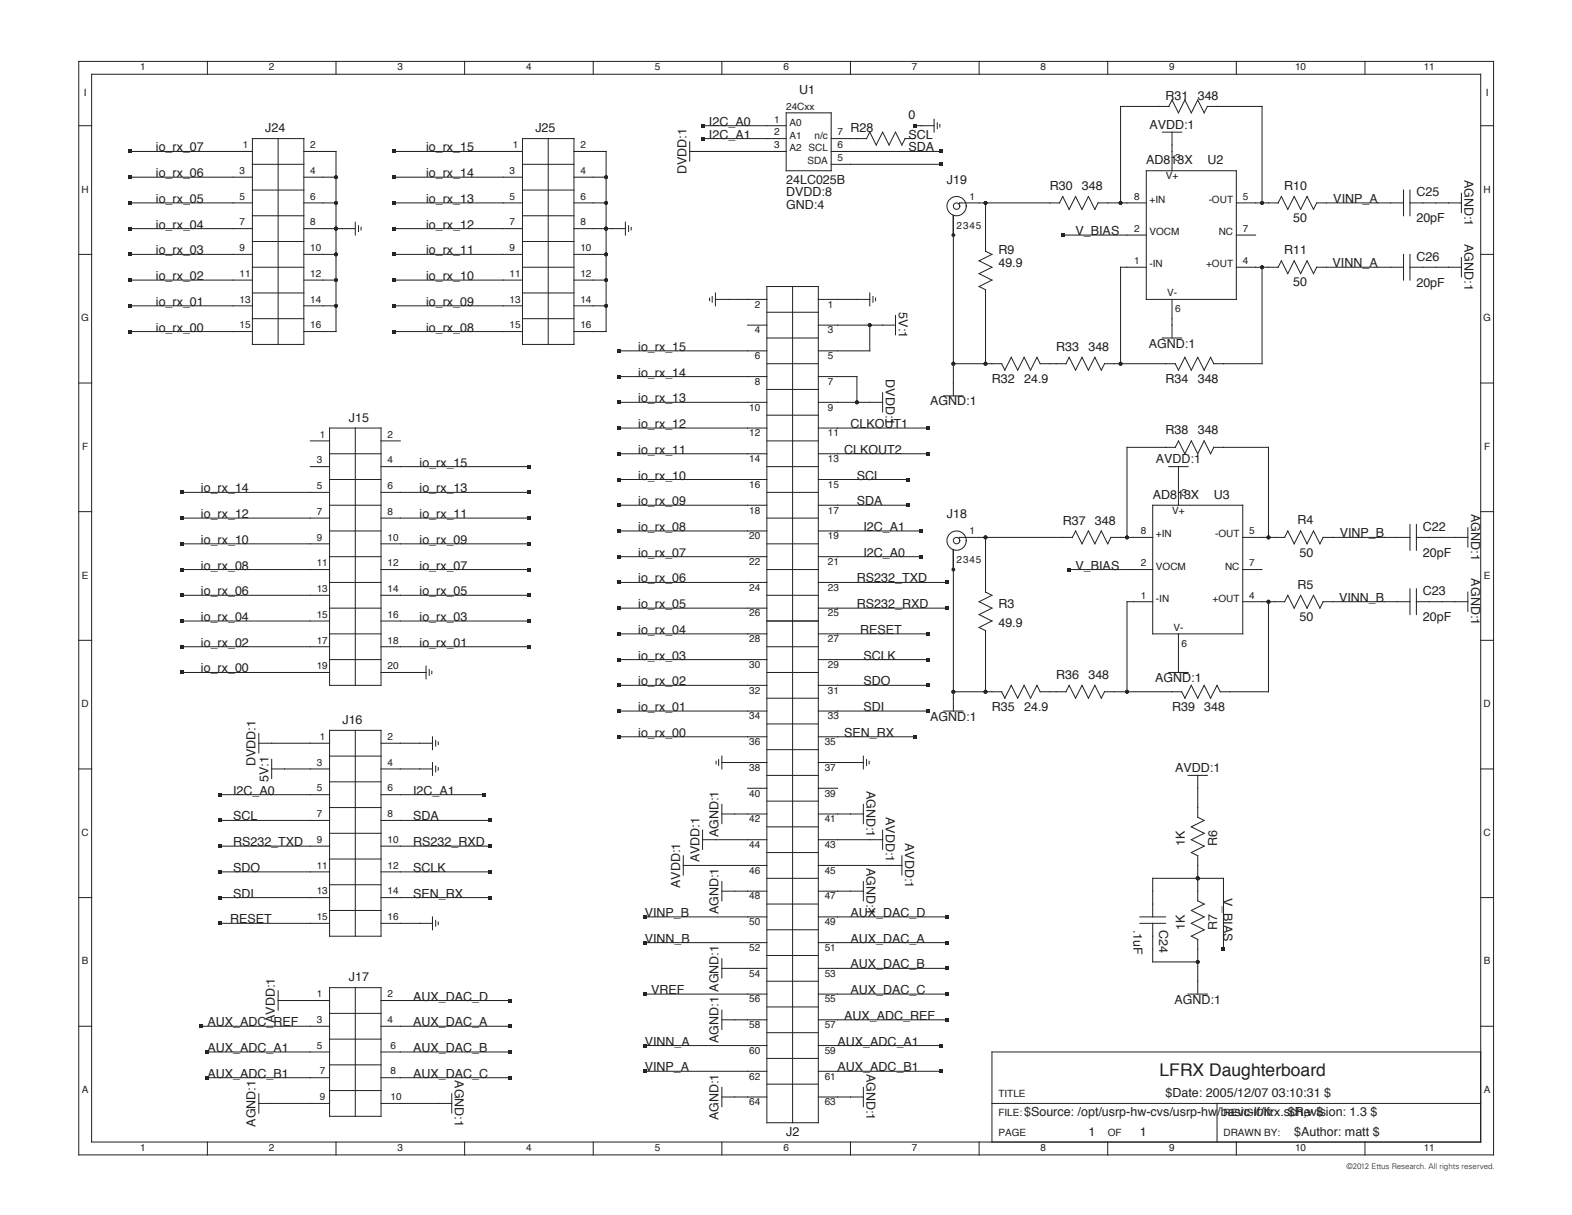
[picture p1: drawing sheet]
<svg xmlns="http://www.w3.org/2000/svg" width="279mm" height="216mm" viewBox="0 0 279 216" stroke-linecap="round" stroke-linejoin="round" font-family="sans-serif">
<g fill="none" stroke="#231f20" stroke-width=".18">
<path d="M14 10.9h251.5v194.3h-251.5zM16.3 13.2h246.9v189.7h-246.9zM36.9 10.9v2.3M59.7 10.9v2.3M82.6 10.9v2.3M105.4 10.9v2.3M128.3 10.9v2.3M151.2 10.9v2.3M174 10.9v2.3M196.9 10.9v2.3M207.7 18.9l.6-1.1 1.2 2.3 1.1-2.3 1.1 2.3 1.2-2.3 1.1 2.3 .6-1.2h9.7v17.2M207.8 18.9h-8.6v17.2"/>
<path d="M219.7 10.9v2.3M242.6 10.9v2.3M14 22.3h2.3M23.1 26.9h21.8M23.1 36.1h21.8M23.1 31.5h21.8M44.9 24.6h9.1v36.6h-9.1zM44.9 29.2h9.1M44.9 33.8h9.1M44.9 38.3h9.1M49.4 24.6v36.6M54 26.9h5.7v32h-5.7"/>
<path d="M54 36.1h5.7M54 31.5h5.7M63.1 39.5v2.3M70 26.9h22.9M70 36.1h22.9M70 31.5h22.9M92.9 24.6h9.1v36.6h-9.1zM92.9 29.2h9.1M92.9 33.8h9.1M92.9 38.3h9.1M97.4 24.6v36.6M102 26.9h5.7v32h-5.7"/>
<path d="M102 36.1h5.7M102 31.5h5.7M111.2 39.5v2.3M122.6 25.2v3.4M122.6 26.9h17.1M124.9 22.3h14.8M124.9 24.6h14.8M139.7 20.1h8v10.2h-8zM147.7 29.2h19.5M147.7 26.9h19.5M147.7 24.6h6.3l.6-1.1 1.1 2.3 1.2-2.3 1.1 2.3 1.2-2.3 1.1 2.3M160.9 24.6h1.7"/>
<path d="M160.9 24.6l-.6 1.2M162.6 22.3h3.4M166 21.2v2.3M166.6 21.8v1.1M167 22.1v.5M169.5 38.3l-.1 32M175.2 36.1v8.6M203.7 36.1h-8.5l-.6 1.1-1.1-2.3-1.2 2.3-1.1-2.3-1.2 2.3-1.1-2.3-.6 1.2h-17.7l-.2 .1M203.7 30.3h16v22.9h-16zM206.6 23.5h3.4M208.3 23.5v6.8M227.7 34.9l1.2 2.3 1.1-2.3 1.2 2.3 1.1-2.3 1.2 2.3 .5-1.1h15.5"/>
<path d="M227.8 34.9l-.6 1.2h-7.5M249.5 33.8v4.5M250.6 36.1h9.1M250.6 33.8v4.5M259.7 34.3v3.5M263.2 22.3h2.3M14 45.2h2.3M23.1 45.2h21.8M23.1 40.6h21.8M23.1 58.9h21.8M23.1 54.3h21.8M23.1 49.8h21.8"/>
<path d="M44.9 47.5h9.1M44.9 42.9h9.1M44.9 56.6h9.1M44.9 52.1h9.1M54 45.2h5.7M54 40.6h9.1M54 54.3h5.7M54 49.8h5.7M63.7 40.1v1M64.2 40.4v.5M70 45.2h22.9M70 40.6h22.9"/>
<path d="M70 58.9h22.9M70 54.3h22.9M70 49.8h22.9M92.9 47.5h9.1M92.9 42.9h9.1M92.9 56.6h9.1M92.9 52.1h9.1M102 45.2h5.7M102 40.6h9.2M102 54.3h5.7M102 49.8h5.7M111.7 40.1v1"/>
<path d="M112.2 40.4v.5M126.1 53v.4M126.6 52.7v1M127.2 53.2h9.1M127.2 52.1v2.2M132.9 57.8h3.4M136.3 55.5h9.1M136.3 50.9h9.1v148.6h-9.1zM140.9 50.9v148.6M145.4 53.2h9.2M145.4 57.8h13.8M154.6 57.8v4.5h-9.2"/>
<path d="M154.6 52.1v2.2M155.2 52.7v1M155.6 53v.4M159.2 56.1v3.4M175.2 44.6l1.1 .6M176.3 45.2l-2.3 1.1 2.3 1.2-2.3 1.1 2.3 1.2-2.3 1.1 1.2 .6v13.1M188.9 41.8h14.8M203.7 47.5h-4.5v17.1M208.3 53.2v6.9M219.7 41.8h3.5M224.3 47.5v17.1h-8.6l-.5-1.1-1.2 2.3-1.1-2.3-1.2 2.3-1.1-2.3-1.1 2.3-.6-1.2h-12.6l-.6 1.2-1.1-2.3-1.1 2.3-1.2-2.3-1.1 2.3-1.2-2.3M227.7 46.3l1.2 2.3 1.1-2.3 1.2 2.3 1.1-2.3 1.2 2.3 .5-1.1h15.5"/>
<path d="M227.8 46.3l-.6 1.2h-7.5M249.5 45.2v4.6M250.6 47.5h9.1M250.6 45.2v4.6M259.7 45.8v3.4M263.2 45.2h2.3M14 68.1h2.3M55.1 78.3h3.5M58.6 76.1h9.1v45.7h-9.1zM63.1 76.1v45.7M67.7 78.3h3.4M110 62.3h26.3"/>
<path d="M110 66.9h26.3M110 71.5h26.3M110 76.1h26.3M136.3 78.3h9.1M136.3 69.2h9.1M136.3 64.6h9.1M136.3 73.8h9.1M136.3 60.1h9.1M145.4 66.9h6.9v4.6M145.4 71.5h11.5M145.4 76.1h19.5M156.9 69.8v3.4"/>
<path d="M167.7 70.3h3.5M169.4 64.6h8.6M178 64.6l.6 1.2M190 63.5l-.5 1.1h-4.6l-.6-1.1-1.1 2.3-1.2-2.3-1.1 2.3-1.2-2.3-1.1 2.3M206.6 60.1h3.4M263.2 68.1h2.3M14 90.9h2.3M32.3 92.1h26.3M32.3 87.5h26.3M32.3 96.6h26.3M55.1 82.9h3.5M58.6 80.6h9.1"/>
<path d="M58.6 85.2h9.1M58.6 89.8h9.1M58.6 94.3h9.1M58.6 98.9h9.1M67.7 92.1h26.3M67.7 87.5h26.3M67.7 96.6h26.3M67.7 82.9h26.3M110 80.6h26.3M110 85.2h26.3M110 89.8h26.3M110 94.3h26.3"/>
<path d="M110 98.9h26.3M136.3 92.1h9.1M136.3 87.5h9.1M136.3 96.6h9.1M136.3 82.9h9.1M145.4 80.6h19.5M145.4 85.2h16M145.4 89.8h16M145.4 94.3h18.3M145.4 98.9h18.3M169.5 97.7l-.1 28.7M175.2 95.5v9.7l1.1 .6-2.3 1.1 2.3 1.2-2.3 1.1 2.3 1.2-2.3 1.1 1.2 .6v10.8"/>
<path d="M190.6 95.5h-20l-.2 .2M204.9 95.5h-7.4l-.6 1.1-1.2-2.3-1.1 2.3-1.1-2.3-1.2 2.3-1.1-2.3-.6 1.2M204.9 89.8h16v22.8h-16zM207.7 82.9h3.5M209.5 82.9v6.9M220.9 95.5h7.4M225.5 95.5v-16h-9.8l-.5 1.1-1.2-2.3-1.1 2.3-1.2-2.3-1.1 2.3-1.1-2.3-.6 1.2h-8.6v16M250.6 95.5h-15.4l-.6 1.1-1.1-2.3-1.2 2.3-1.1-2.3-1.2 2.3-1.1-2.3-.6 1.2M250.6 93.2v4.6M251.7 93.2v4.6M251.7 95.5h9.2M260.9 93.8v3.4"/>
<path d="M263.2 90.9h2.3M14 113.8h2.3M32.3 105.8h26.3M32.3 101.2h26.3M32.3 114.9h26.3M32.3 119.5h26.3M32.3 110.4h26.3M58.6 103.5h9.1M58.6 108.1h9.1M58.6 112.6h9.1M58.6 117.2h9.1M67.7 105.8h26.3"/>
<path d="M67.7 101.2h26.3M67.7 114.9h26.3M67.7 119.5h8M67.7 110.4h26.3M75.7 118.4v2.2M76.3 119v1M76.8 119.3v.4M110 103.5h26.3M110 108.1h26.3M110 112.6h26.3M110 117.2h26.3M136.3 105.8h9.1"/>
<path d="M136.3 101.2h9.1M136.3 114.9h9.1M136.3 119.5h9.1M136.3 110.4h9.1M145.4 103.5h22.9M145.4 108.1h22.9M145.4 112.6h19.5M145.4 117.2h19.5M190 101.2h14.9M204.9 106.9h-4.6v16M207.7 119.5h3.5M209.5 112.6v6.9"/>
<path d="M220.9 101.2h3.4M220.9 106.9h7.4M225.5 106.9v16h-8.6l-.6-1.1-1.1 2.3-1.2-2.3-1.1 2.3-1.2-2.3-1.1 2.3-.6-1.2h-13.7l-.6 1.2-1.1-2.3-1.1 2.3-1.2-2.3-1.1 2.3-1.2-2.3M250.6 106.9h-15.4l-.6 1.2-1.1-2.3-1.2 2.3-1.1-2.3-1.2 2.3-1.1-2.3-.6 1.1M250.6 104.6v4.6M251.7 104.6v4.6M251.7 106.9h9.2M260.9 105.2v3.4M263.2 113.8h2.3M14 136.6h2.3M46 132.1h12.6M46 130.4v3.4"/>
<path d="M48.3 136.6h10.3M48.3 134.9v3.5M58.6 129.8h9.1v36.6h-9.1zM58.6 138.9h9.1M58.6 134.4h9.1M63.1 129.8v36.6M67.7 136.6h9.2M67.7 132.1h9.2M76.9 130.9v2.3M76.9 135.5v2.3M77.4 131.6v1M77.4 136.1v1.1"/>
<path d="M77.9 131.8v.5M77.9 136.4v.5M110 121.8h26.3M110 126.4h26.3M110 130.9h26.3M127.3 135.3v.4M127.7 135v1M128.3 135.5h8M128.3 134.4v2.2M136.3 124.1h9.1M136.3 128.6h9.1M136.3 133.2h9.1"/>
<path d="M136.3 137.8h9.1M145.4 130.9h17.2M145.4 135.5h8M145.4 121.8h19.5M145.4 126.4h19.5M153.4 134.4v2.2M154 135v1M154.5 135.3v.4M167.7 126.4h3.5M169.4 122.9h8.6M178 122.9l.6 1.2M190 121.8l-.5 1.1h-4.6l-.6-1.1-1.1 2.3-1.2-2.3-1.1 2.3-1.2-2.3-1.1 2.3"/>
<path d="M211.2 137.8h3.4M212.9 137.8v7.4M263.2 136.6h2.3M14 159.5h2.3M39.1 159.5h19.5M39.1 141.2h19.5M39.1 150.4h19.5M39.1 145.8h19.5M39.1 154.9h19.5M58.6 143.5h9.1M58.6 148.1h9.1M58.6 157.2h9.1"/>
<path d="M58.6 152.6h9.1M67.7 159.5h19.5M67.7 141.2h18.3M67.7 150.4h19.5M67.7 145.8h19.5M67.7 154.9h19.5M121.4 152.1v3.4M121.4 153.8h14.9M124.9 147.5v3.4M124.9 149.2h11.4M128.3 144.6h8M128.3 158.4h8"/>
<path d="M128.3 142.9v3.5M128.3 156.6v3.5M132.9 140.1h3.4M136.3 142.4h9.1M136.3 146.9h9.1M136.3 151.5h9.1M136.3 156.1h9.1M145.4 140.1h3.5M145.4 144.6h8M145.4 149.2h11.5M145.4 153.8h14.9M145.4 158.4h8"/>
<path d="M153.4 142.9v3.5M153.4 156.6v3.5M156.9 147.5v3.4M160.3 152.1v3.4M212.9 145.2l1.1 .6-2.3 1.1 2.3 1.2-2.3 1.1 2.3 1.2-2.3 1.1 1.2 .6v8M263.2 159.5h2.3M39.1 164.1h19.5M49.4 176.1v3.4M49.4 177.8h9.2M58.6 175.5h9.1v22.9h-9.1zM58.6 161.8h9.1M63.1 175.5v22.9"/>
<path d="M67.7 164.1h9.2M67.7 177.8h22.9M76.9 162.9v2.3M77.4 163.6v1M77.9 163.8v.5M114.6 176.6h21.7M114.6 162.9h21.7M114.6 167.5h21.7M128.3 172.1h8M128.3 170.4v3.4M128.3 179.5v3.4M136.3 160.6h9.1"/>
<path d="M136.3 165.2h9.1M136.3 169.8h9.1M136.3 174.4h9.1M136.3 178.9h9.1M145.4 162.9h22.9M145.4 167.5h22.9M145.4 172.1h22.9M145.4 176.6h22.9M202.6 162.9h4.6M202.6 164.1h4.6M204.9 162.9v-6.8h12.6v12.5M204.9 164.1v6.8h8"/>
<path d="M211.2 176.6h3.4M212.9 160.1l1.1 .6M214 160.6l-2.3 1.2 2.3 1.1-2.3 1.2 2.3 1.1-2.3 1.2 1.2 .5v9.7M14 182.4h2.3M35.7 182.4h22.9M36.9 186.9h21.7M36.9 191.5h21.7M46 196.1h12.6M46 194.4v3.4M58.6 184.6h9.1M58.6 189.2h9.1M58.6 180.1h9.1"/>
<path d="M58.6 193.8h9.1M67.7 186.9h22.9M67.7 196.1h12.6M67.7 182.4h22.9M67.7 191.5h22.9M80.3 194.4v3.4M114.6 185.8h21.7M114.6 190.4h21.7M128.3 181.2h8M128.3 194.9h8M128.3 193.2v3.4M136.3 183.5h9.1"/>
<path d="M136.3 192.6h9.1M136.3 188.1h9.1M145.4 181.2h22.9M145.4 185.8h21.8M145.4 190.4h21.8M145.4 194.9h8M153.4 193.2v3.4M176.3 196.1h86.9M216.3 196.1v6.8M263.2 186.9h-86.9v16M263.2 182.4h2.3M36.9 202.9v2.3"/>
<path d="M59.7 202.9v2.3M82.6 202.9v2.3M105.4 202.9v2.3M128.3 202.9v2.3M151.2 202.9v2.3M174 202.9v2.3M196.9 202.9v2.3M219.7 202.9v2.3M242.6 202.9v2.3"/>
<circle cx="170" cy="36.6" r="1.71"/>
<circle cx="170" cy="36.6" r=".57"/>
<circle cx="170" cy="96.1" r="1.71"/>
<circle cx="170" cy="96.1" r=".57"/>
</g>
<g fill="#231f20">
<path d="M168 107.7h.6v.7h-.6z"/>
<path d="M168 103.2h.6v.6h-.6z"/>
<path d="M163.4 94h.7v.7h-.7z"/>
<path d="M162.2 130.6h.7v.7h-.7z"/>
<path d="M166.8 185.4h.7v.7h-.7z"/>
<path d="M166.8 190h.7v.7h-.7z"/>
<path d="M114.2 190h.7v.7h-.7z"/>
<path d="M114.2 185.4h.7v.7h-.7z"/>
<path d="M114.2 162.6h.7v.7h-.7z"/>
<path d="M114.2 167.2h.7v.6h-.7z"/>
<path d="M114.2 176.3h.7v.7h-.7z"/>
<path d="M109.7 62h.7v.7h-.7z"/>
<path d="M109.7 66.6h.7v.7h-.7z"/>
<path d="M109.7 80.3h.7v.7h-.7z"/>
<path d="M109.7 71.1h.7v.7h-.7z"/>
<path d="M109.7 75.7h.7v.7h-.7z"/>
<path d="M109.7 94h.7v.7h-.7z"/>
<path d="M109.7 84.9h.7v.6h-.7z"/>
<path d="M109.7 89.4h.7v.7h-.7z"/>
<path d="M109.7 107.7h.7v.7h-.7z"/>
<path d="M109.7 98.6h.7v.7h-.7z"/>
<path d="M109.7 103.2h.7v.6h-.7z"/>
<path d="M109.7 121.4h.7v.7h-.7z"/>
<path d="M109.7 112.3h.7v.7h-.7z"/>
<path d="M109.7 116.9h.7v.7h-.7z"/>
<path d="M109.7 130.6h.7v.7h-.7z"/>
<path d="M109.7 126h.7v.7h-.7z"/>
<path d="M164.5 75.7h.7v.7h-.7z"/>
<path d="M164.5 80.3h.7v.7h-.7z"/>
<path d="M161.1 84.9h.7v.6h-.7z"/>
<path d="M161.1 89.4h.7v.7h-.7z"/>
<path d="M164.5 116.9h.7v.7h-.7z"/>
<path d="M164.5 121.4h.7v.7h-.7z"/>
<path d="M164.5 126h.7v.7h-.7z"/>
<path d="M168 167.2h.6v.6h-.6z"/>
<path d="M168 171.7h.6v.7h-.6z"/>
<path d="M168 176.3h.6v.7h-.6z"/>
<path d="M168 180.9h.6v.7h-.6z"/>
<path d="M168 162.6h.6v.7h-.6z"/>
<path d="M166.8 26.6h.7v.7h-.7z"/>
<path d="M166.8 28.9h.7v.6h-.7z"/>
<path d="M162.2 22h.7v.7h-.7z"/>
<path d="M31.9 119.2h.7v.6h-.7z"/>
<path d="M93.7 114.6h.7v.7h-.7z"/>
<path d="M31.9 114.6h.7v.7h-.7z"/>
<path d="M31.9 110h.7v.7h-.7z"/>
<path d="M31.9 105.4h.7v.7h-.7z"/>
<path d="M31.9 100.9h.7v.7h-.7z"/>
<path d="M31.9 96.3h.7v.7h-.7z"/>
<path d="M31.9 91.7h.7v.7h-.7z"/>
<path d="M31.9 87.1h.7v.7h-.7z"/>
<path d="M93.7 110h.7v.7h-.7z"/>
<path d="M93.7 105.4h.7v.7h-.7z"/>
<path d="M93.7 100.9h.7v.7h-.7z"/>
<path d="M93.7 96.3h.7v.7h-.7z"/>
<path d="M93.7 91.7h.7v.7h-.7z"/>
<path d="M93.7 87.1h.7v.7h-.7z"/>
<path d="M93.7 82.6h.7v.7h-.7z"/>
<path d="M163.4 98.6h.7v.7h-.7z"/>
<path d="M124.5 24.3h.7v.7h-.7z"/>
<path d="M124.5 22h.7v.7h-.7z"/>
<path d="M164.5 112.3h.7v.7h-.7z"/>
<path d="M36.5 191.2h.7v.6h-.7z"/>
<path d="M36.5 186.6h.7v.7h-.7z"/>
<path d="M35.4 182h.7v.7h-.7z"/>
<path d="M90.2 191.2h.7v.6h-.7z"/>
<path d="M90.2 186.6h.7v.7h-.7z"/>
<path d="M90.2 182h.7v.7h-.7z"/>
<path d="M90.2 177.4h.7v.7h-.7z"/>
<path d="M38.8 145.4h.7v.7h-.7z"/>
<path d="M86.8 145.4h.7v.7h-.7z"/>
<path d="M38.8 150h.7v.7h-.7z"/>
<path d="M86.8 150h.7v.7h-.7z"/>
<path d="M86.8 159.2h.7v.6h-.7z"/>
<path d="M38.8 159.2h.7v.6h-.7z"/>
<path d="M38.8 154.6h.7v.7h-.7z"/>
<path d="M86.8 154.6h.7v.7h-.7z"/>
<path d="M38.8 163.7h.7v.7h-.7z"/>
<path d="M85.7 140.9h.7v.7h-.7z"/>
<path d="M38.8 140.9h.7v.7h-.7z"/>
<path d="M69.7 26.6h.6v.7h-.6z"/>
<path d="M69.7 44.9h.6v.6h-.6z"/>
<path d="M69.7 35.7h.6v.7h-.6z"/>
<path d="M69.7 54h.6v.7h-.6z"/>
<path d="M22.8 35.7h.7v.7h-.7z"/>
<path d="M22.8 26.6h.7v.7h-.7z"/>
<path d="M22.8 44.9h.7v.6h-.7z"/>
<path d="M22.8 54h.7v.7h-.7z"/>
<path d="M69.7 31.1h.6v.7h-.6z"/>
<path d="M69.7 40.3h.6v.7h-.6z"/>
<path d="M69.7 58.6h.6v.7h-.6z"/>
<path d="M69.7 49.4h.6v.7h-.6z"/>
<path d="M22.8 31.1h.7v.7h-.7z"/>
<path d="M22.8 49.4h.7v.7h-.7z"/>
<path d="M22.8 40.3h.7v.7h-.7z"/>
<path d="M22.8 58.6h.7v.7h-.7z"/>
<path d="M189.7 100.9h.7v.7h-.7z"/>
<path d="M188.5 41.4h.7v.7h-.7z"/>
<path d="M217.1 168.3h.7v.7h-.7z"/>
<circle cx="154.6" cy="57.8" r=".34"/>
<circle cx="152.3" cy="71.5" r=".34"/>
<circle cx="169.4" cy="101.2" r=".34"/>
<circle cx="169.4" cy="122.9" r=".34"/>
<circle cx="175.2" cy="95.5" r=".34"/>
<circle cx="175.2" cy="122.9" r=".34"/>
<circle cx="225.5" cy="95.5" r=".34"/>
<circle cx="225.5" cy="106.9" r=".34"/>
<circle cx="212.9" cy="156.1" r=".34"/>
<circle cx="212.9" cy="170.9" r=".34"/>
<circle cx="169.4" cy="41.8" r=".34"/>
<circle cx="169.4" cy="64.6" r=".34"/>
<circle cx="175.2" cy="36.1" r=".34"/>
<circle cx="175.2" cy="64.6" r=".34"/>
<circle cx="224.3" cy="36.1" r=".34"/>
<circle cx="224.3" cy="47.5" r=".34"/>
<circle cx="59.7" cy="40.6" r=".34"/>
<circle cx="59.7" cy="31.5" r=".34"/>
<circle cx="59.7" cy="36.1" r=".34"/>
<circle cx="59.7" cy="45.2" r=".34"/>
<circle cx="59.7" cy="49.8" r=".34"/>
<circle cx="59.7" cy="54.3" r=".34"/>
<circle cx="107.7" cy="40.6" r=".34"/>
<circle cx="107.7" cy="31.5" r=".34"/>
<circle cx="107.7" cy="36.1" r=".34"/>
<circle cx="107.7" cy="45.2" r=".34"/>
<circle cx="107.7" cy="49.8" r=".34"/>
<circle cx="107.7" cy="54.3" r=".34"/>
<circle cx="200.3" cy="95.5" r=".34"/>
<circle cx="200.3" cy="122.9" r=".34"/>
<circle cx="199.2" cy="36.1" r=".34"/>
<circle cx="199.2" cy="64.6" r=".34"/>
</g>
<text font-size="3.1" fill="#231f20" x="206.1" y="191.2">LFRX Daughterboard</text>
<g font-size="2.2" fill="#231f20">
<text x="142" y="16.6">U1</text>
<text x="207.2" y="17.8">R31</text>
<text x="212.9" y="17.8">348</text>
<text x="47.1" y="23.5">J24</text>
<text x="95.2" y="23.5">J25</text>
<text x="126" y="22.3">I2C_A0</text>
<text x="151.2" y="23.5">R28</text>
<text x="161.4" y="21.2">0</text>
<text x="204.3" y="22.9">AVDD:1</text>
<text x="27.7" y="26.9">io_rx_07</text>
<text x="75.7" y="26.9">io_rx_15</text>
<text x="126" y="24.6">I2C_A1</text>
<text x="161.4" y="24.6">SCL</text>
<text x="161.4" y="26.9">SDA</text>
<text x="203.7" y="29.2">AD813X</text>
<text x="214.6" y="29.2">U2</text>
<text x="27.7" y="31.5">io_rx_06</text>
<text x="75.7" y="31.5">io_rx_14</text>
<text x="122" y="31" transform="rotate(-90 122 31)">DVDD:1</text>
<text x="139.7" y="32.6">24LC025B</text>
<text x="139.7" y="34.9">DVDD:8</text>
<text x="168.3" y="32.6">J19</text>
<text x="186.6" y="33.8">R30</text>
<text x="192.3" y="33.8">348</text>
<text x="228.2" y="33.8">R10</text>
<text x="251.7" y="34.9">C25</text>
<text x="260.3" y="31.9" transform="rotate(90 260.3 31.9)">AGND:1</text>
<text x="27.7" y="36.1">io_rx_05</text>
<text x="27.7" y="40.6">io_rx_04</text>
<text x="75.7" y="36.1">io_rx_13</text>
<text x="75.7" y="40.6">io_rx_12</text>
<text x="139.7" y="37.2">GND:4</text>
<text x="191.2" y="41.8">V_BIAS</text>
<text x="229.8" y="39.5">50</text>
<text x="237" y="36.1">VINP_A</text>
<text x="251.7" y="39.5">20pF</text>
<text x="27.7" y="45.2">io_rx_03</text>
<text x="75.7" y="45.2">io_rx_11</text>
<text x="177.4" y="45.2">R9</text>
<text x="177.4" y="47.5">49.9</text>
<text x="228.2" y="45.2">R11</text>
<text x="236.9" y="47.5">VINN_A</text>
<text x="251.7" y="46.3">C26</text>
<text x="260.3" y="43.4" transform="rotate(90 260.3 43.4)">AGND:1</text>
<text x="27.7" y="49.8">io_rx_02</text>
<text x="75.7" y="49.8">io_rx_10</text>
<text x="229.8" y="50.9">50</text>
<text x="251.7" y="50.9">20pF</text>
<text x="27.7" y="54.3">io_rx_01</text>
<text x="27.7" y="58.9">io_rx_00</text>
<text x="75.7" y="54.3">io_rx_09</text>
<text x="75.7" y="58.9">io_rx_08</text>
<text x="159.7" y="55.5" transform="rotate(90 159.7 55.5)">5V:1</text>
<text x="113.4" y="62.3">io_rx_15</text>
<text x="187.7" y="62.3">R33</text>
<text x="193.4" y="62.3">348</text>
<text x="204.2" y="61.8">AGND:1</text>
<text x="113.4" y="66.9">io_rx_14</text>
<text x="113.4" y="71.5">io_rx_13</text>
<text x="157.4" y="67.4" transform="rotate(90 157.4 67.4)">DVDD:1</text>
<text x="176.3" y="68.1">R32</text>
<text x="182" y="68.1">24.9</text>
<text x="207.2" y="68.1">R34</text>
<text x="212.9" y="68.1">348</text>
<text x="62" y="74.9">J15</text>
<text x="113.4" y="76.1">io_rx_12</text>
<text x="151.2" y="76.1">CLKOUT1</text>
<text x="165.3" y="72.1">AGND:1</text>
<text x="207.2" y="77.2">R38</text>
<text x="212.9" y="77.2">348</text>
<text x="74.6" y="82.9">io_rx_15</text>
<text x="113.4" y="80.6">io_rx_11</text>
<text x="150" y="80.6">CLKOUT2</text>
<text x="205.4" y="82.3">AVDD:1</text>
<text x="35.7" y="87.5">io_rx_14</text>
<text x="74.6" y="87.5">io_rx_13</text>
<text x="113.4" y="85.2">io_rx_10</text>
<text x="113.4" y="89.8">io_rx_09</text>
<text x="152.3" y="85.2">SCL</text>
<text x="152.3" y="89.8">SDA</text>
<text x="204.9" y="88.6">AD813X</text>
<text x="215.8" y="88.6">U3</text>
<text x="35.7" y="92.1">io_rx_12</text>
<text x="74.6" y="92.1">io_rx_11</text>
<text x="113.4" y="94.3">io_rx_08</text>
<text x="153.4" y="94.3">I2C_A1</text>
<text x="168.3" y="92.1">J18</text>
<text x="188.9" y="93.2">R37</text>
<text x="194.6" y="93.2">348</text>
<text x="230.6" y="93.2">R4</text>
<text x="238.1" y="95.5">VINP_B</text>
<text x="252.9" y="94.3">C22</text>
<text x="261.5" y="91.4" transform="rotate(90 261.5 91.4)">AGND:1</text>
<text x="35.7" y="101.2">io_rx_08</text>
<text x="35.7" y="96.6">io_rx_10</text>
<text x="74.6" y="101.2">io_rx_07</text>
<text x="74.6" y="96.6">io_rx_09</text>
<text x="113.4" y="98.9">io_rx_07</text>
<text x="153.4" y="98.9">I2C_A0</text>
<text x="191.2" y="101.2">V_BIAS</text>
<text x="231" y="98.9">50</text>
<text x="252.9" y="98.9">20pF</text>
<text x="35.7" y="105.8">io_rx_06</text>
<text x="74.6" y="105.8">io_rx_05</text>
<text x="113.4" y="103.5">io_rx_06</text>
<text x="152.3" y="103.5">RS232_TXD</text>
<text x="230.6" y="104.6">R5</text>
<text x="238" y="106.9">VINN_B</text>
<text x="252.9" y="105.8">C23</text>
<text x="261.5" y="102.8" transform="rotate(90 261.5 102.8)">AGND:1</text>
<text x="35.7" y="110.4">io_rx_04</text>
<text x="74.6" y="110.4">io_rx_03</text>
<text x="113.4" y="108.1">io_rx_05</text>
<text x="113.4" y="112.6">io_rx_04</text>
<text x="152.3" y="108.1">RS232_RXD</text>
<text x="152.9" y="112.6">RESET</text>
<text x="177.4" y="108.1">R3</text>
<text x="177.4" y="111.5">49.9</text>
<text x="231" y="110.3">50</text>
<text x="252.9" y="110.4">20pF</text>
<text x="35.7" y="119.5">io_rx_00</text>
<text x="35.7" y="114.9">io_rx_02</text>
<text x="74.6" y="114.9">io_rx_01</text>
<text x="113.4" y="117.2">io_rx_03</text>
<text x="153.4" y="117.2">SCLK</text>
<text x="113.4" y="121.8">io_rx_02</text>
<text x="153.4" y="121.8">SDO</text>
<text x="187.7" y="120.6">R36</text>
<text x="193.4" y="120.6">348</text>
<text x="205.3" y="121.2">AGND:1</text>
<text x="60.9" y="128.6">J16</text>
<text x="113.4" y="130.9">io_rx_00</text>
<text x="113.4" y="126.4">io_rx_01</text>
<text x="150" y="130.9">SEN_RX</text>
<text x="153.4" y="126.4">SDI</text>
<text x="165.3" y="128.1">AGND:1</text>
<text x="176.3" y="126.3">R35</text>
<text x="182" y="126.3">24.9</text>
<text x="208.3" y="126.3">R39</text>
<text x="214" y="126.3">348</text>
<text x="45.4" y="136.1" transform="rotate(-90 45.4 136.1)">DVDD:1</text>
<text x="208.9" y="137.2">AVDD:1</text>
<text x="41.4" y="141.2">I2C_A0</text>
<text x="47.7" y="138.9" transform="rotate(-90 47.7 138.9)">5V:1</text>
<text x="73.4" y="141.2">I2C_A1</text>
<text x="154" y="140.5" transform="rotate(90 154 140.5)">AGND:1</text>
<text x="41.4" y="145.8">SCL</text>
<text x="73.4" y="145.8">SDA</text>
<text x="127.7" y="148.8" transform="rotate(-90 127.7 148.8)">AGND:1</text>
<text x="157.4" y="145.2" transform="rotate(90 157.4 145.2)">AVDD:1</text>
<text x="160.9" y="149.8" transform="rotate(90 160.9 149.8)">AVDD:1</text>
<text x="41.4" y="150.4">RS232_TXD</text>
<text x="41.4" y="154.9">SDO</text>
<text x="73.4" y="150.4">RS232_RXD</text>
<text x="73.4" y="154.9">SCLK</text>
<text x="124.3" y="153.2" transform="rotate(-90 124.3 153.2)">AVDD:1</text>
<text x="154" y="154.2" transform="rotate(90 154 154.2)">AGND:1</text>
<text x="210.6" y="150.4" transform="rotate(-90 210.6 150.4)">1K</text>
<text x="216.3" y="150.4" transform="rotate(-90 216.3 150.4)">R6</text>
<text x="41.4" y="159.5">SDI</text>
<text x="73.4" y="159.5">SEN_RX</text>
<text x="120.9" y="157.8" transform="rotate(-90 120.9 157.8)">AVDD:1</text>
<text x="217.5" y="159.5" transform="rotate(90 217.5 159.5)">V_BIAS</text>
<text x="40.9" y="164.1">RESET</text>
<text x="114.6" y="162.9">VINP_B</text>
<text x="114.6" y="167.5">VINN_B</text>
<text x="127.7" y="162.5" transform="rotate(-90 127.7 162.5)">AGND:1</text>
<text x="151.2" y="167.5">AUX_DAC_A</text>
<text x="151.2" y="162.9">AUX_DAC_D</text>
<text x="201.5" y="165.2" transform="rotate(90 201.5 165.2)">.1uF</text>
<text x="206" y="165.2" transform="rotate(90 206 165.2)">C24</text>
<text x="210.6" y="165.2" transform="rotate(-90 210.6 165.2)">1K</text>
<text x="216.3" y="165.2" transform="rotate(-90 216.3 165.2)">R7</text>
<text x="151.2" y="172.1">AUX_DAC_B</text>
<text x="62" y="174.4">J17</text>
<text x="73.4" y="177.8">AUX_DAC_D</text>
<text x="115.7" y="176.6">VREF</text>
<text x="127.7" y="176.2" transform="rotate(-90 127.7 176.2)">AGND:1</text>
<text x="151.2" y="176.6">AUX_DAC_C</text>
<text x="208.7" y="178.4">AGND:1</text>
<text x="36.9" y="182.4">AUX_ADC_REF</text>
<text x="48.9" y="181.8" transform="rotate(-90 48.9 181.8)">AVDD:1</text>
<text x="73.4" y="182.4">AUX_DAC_A</text>
<text x="114.6" y="185.8">VINN_A</text>
<text x="127.7" y="185.4" transform="rotate(-90 127.7 185.4)">AGND:1</text>
<text x="148.9" y="185.8">AUX_ADC_A1</text>
<text x="150" y="181.2">AUX_ADC_REF</text>
<text x="36.9" y="191.5">AUX_ADC_B1</text>
<text x="36.9" y="186.9">AUX_ADC_A1</text>
<text x="73.4" y="191.5">AUX_DAC_C</text>
<text x="73.4" y="186.9">AUX_DAC_B</text>
<text x="80.9" y="191.9" transform="rotate(90 80.9 191.9)">AGND:1</text>
<text x="114.6" y="190.4">VINP_A</text>
<text x="148.9" y="190.4">AUX_ADC_B1</text>
<text x="154" y="190.8" transform="rotate(90 154 190.8)">AGND:1</text>
<text x="207.2" y="194.9">$Date: 2005/12/07 03:10:31 $</text>
<text x="45.4" y="200.2" transform="rotate(-90 45.4 200.2)">AGND:1</text>
<text x="127.7" y="199.1" transform="rotate(-90 127.7 199.1)">AGND:1</text>
<text x="139.7" y="201.8">J2</text>
<text x="182" y="198.4">$Source: /opt/usrp-hw-cvs/usrp-hw/basic-lf/lfrx.sch,v $</text>
<text x="193.5" y="201.8">1</text>
<text x="202.6" y="201.8">1</text>
<text x="228.9" y="198.4">$Revision: 1.3 $</text>
<text x="230" y="201.8">$Author: matt $</text>
</g>
<g font-size="1.8" fill="#231f20">
<text x="14.9" y="17.1">I</text>
<text x="24.9" y="12.5">1</text>
<text x="47.8" y="12.5">2</text>
<text x="70.7" y="12.5">3</text>
<text x="93.5" y="12.5">4</text>
<text x="116.4" y="12.5">5</text>
<text x="139.2" y="12.5">6</text>
<text x="162.1" y="12.5">7</text>
<text x="185" y="12.5">8</text>
<text x="207.8" y="12.5">9</text>
<text x="230.2" y="12.5">10</text>
<text x="253" y="12.5">11</text>
<text x="264.1" y="17.1">I</text>
<text x="137.6" y="21.8">1</text>
<text x="139.7" y="19.5">24Cxx</text>
<text x="140.3" y="22.3">A0</text>
<text x="43.1" y="26.3">1</text>
<text x="55.1" y="26.3">2</text>
<text x="91.2" y="26.3">1</text>
<text x="103.2" y="26.3">2</text>
<text x="137.6" y="26.3">3</text>
<text x="137.6" y="24.1">2</text>
<text x="140.3" y="26.9">A2 SCL</text>
<text x="140.3" y="24.6">A1</text>
<text x="143.5" y="29.2">SDA</text>
<text x="144.8" y="24.6">n/c</text>
<text x="148.9" y="28.6">5</text>
<text x="148.9" y="26.3">6</text>
<text x="148.9" y="24.1">7</text>
<text x="208.9" y="28.6">3</text>
<text x="14.5" y="34.2">H</text>
<text x="42.6" y="30.9">3</text>
<text x="42.6" y="35.5">5</text>
<text x="55.1" y="30.9">4</text>
<text x="55.1" y="35.5">6</text>
<text x="90.6" y="30.9">3</text>
<text x="90.6" y="35.5">5</text>
<text x="103.2" y="30.9">4</text>
<text x="103.2" y="35.5">6</text>
<text x="172.3" y="35.5">1</text>
<text x="201.6" y="35.5">8</text>
<text x="207.2" y="31.8">V+</text>
<text x="220.9" y="35.5">5</text>
<text x="263.7" y="34.2">H</text>
<text x="42.6" y="40.1">7</text>
<text x="55.1" y="40.1">8</text>
<text x="90.6" y="40.1">7</text>
<text x="103.2" y="40.1">8</text>
<text x="170" y="40.6">2345</text>
<text x="201.6" y="41.2">2</text>
<text x="204.3" y="36.1">+IN</text>
<text x="204.3" y="41.8">VOCM</text>
<text x="214.8" y="36.1">-OUT</text>
<text x="216.6" y="41.8">NC</text>
<text x="220.9" y="41.2">7</text>
<text x="42.6" y="44.6">9</text>
<text x="55.1" y="44.6">10</text>
<text x="90.6" y="44.6">9</text>
<text x="103.2" y="44.6">10</text>
<text x="201.6" y="46.9">1</text>
<text x="204.3" y="47.5">-IN</text>
<text x="214.4" y="47.5">+OUT</text>
<text x="220.9" y="46.9">4</text>
<text x="42.6" y="53.8">13</text>
<text x="42.6" y="49.2">11</text>
<text x="55.1" y="53.8">14</text>
<text x="55.1" y="49.2">12</text>
<text x="90.6" y="53.8">13</text>
<text x="90.6" y="49.2">11</text>
<text x="103.2" y="53.8">14</text>
<text x="103.2" y="49.2">12</text>
<text x="207.4" y="52.6">V-</text>
<text x="14.4" y="57.1">G</text>
<text x="42.6" y="58.3">15</text>
<text x="55.1" y="58.3">16</text>
<text x="90.6" y="58.3">15</text>
<text x="103.2" y="58.3">16</text>
<text x="134.2" y="54.7">2</text>
<text x="134.2" y="59.3">4</text>
<text x="147.2" y="54.7">1</text>
<text x="147.2" y="59.3">3</text>
<text x="208.9" y="55.5">6</text>
<text x="263.6" y="57.1">G</text>
<text x="134.2" y="63.8">6</text>
<text x="147.2" y="63.8">5</text>
<text x="134.2" y="68.4">8</text>
<text x="147.2" y="68.4">7</text>
<text x="56.9" y="77.8">1</text>
<text x="68.9" y="77.8">2</text>
<text x="133.2" y="73">10</text>
<text x="133.2" y="77.5">12</text>
<text x="147.2" y="73">9</text>
<text x="147.2" y="77.5">11</text>
<text x="14.6" y="79.9">F</text>
<text x="56.3" y="82.3">3</text>
<text x="68.9" y="82.3">4</text>
<text x="133.2" y="82.1">14</text>
<text x="147.2" y="82.1">13</text>
<text x="263.8" y="79.9">F</text>
<text x="56.3" y="86.9">5</text>
<text x="68.9" y="86.9">6</text>
<text x="133.2" y="86.7">16</text>
<text x="147.2" y="86.7">15</text>
<text x="210" y="88.1">3</text>
<text x="56.3" y="91.5">7</text>
<text x="68.9" y="91.5">8</text>
<text x="133.2" y="91.3">18</text>
<text x="133.2" y="95.8">20</text>
<text x="147.2" y="91.3">17</text>
<text x="147.2" y="95.8">19</text>
<text x="172.3" y="94.9">1</text>
<text x="202.7" y="94.9">8</text>
<text x="205.5" y="95.5">+IN</text>
<text x="208.3" y="91.3">V+</text>
<text x="216" y="95.5">-OUT</text>
<text x="222" y="94.9">5</text>
<text x="56.3" y="96.1">9</text>
<text x="56.3" y="100.6">11</text>
<text x="68.9" y="96.1">10</text>
<text x="68.9" y="100.6">12</text>
<text x="133.2" y="100.4">22</text>
<text x="147.2" y="100.4">21</text>
<text x="170" y="100.1">2345</text>
<text x="202.7" y="100.6">2</text>
<text x="205.5" y="101.2">VOCM</text>
<text x="217.7" y="101.2">NC</text>
<text x="222" y="100.6">7</text>
<text x="14.5" y="102.8">E</text>
<text x="56.3" y="105.2">13</text>
<text x="68.9" y="105.2">14</text>
<text x="133.2" y="105">24</text>
<text x="147.2" y="105">23</text>
<text x="202.7" y="106.4">1</text>
<text x="205.5" y="106.9">-IN</text>
<text x="215.5" y="106.9">+OUT</text>
<text x="222" y="106.4">4</text>
<text x="263.7" y="102.8">E</text>
<text x="56.3" y="109.8">15</text>
<text x="68.9" y="109.8">16</text>
<text x="133.2" y="109.5">26</text>
<text x="147.2" y="109.5">25</text>
<text x="208.6" y="112.1">V-</text>
<text x="56.3" y="114.4">17</text>
<text x="56.3" y="118.9">19</text>
<text x="68.9" y="114.4">18</text>
<text x="68.9" y="118.9">20</text>
<text x="133.2" y="114.1">28</text>
<text x="133.2" y="118.7">30</text>
<text x="147.2" y="114.1">27</text>
<text x="147.2" y="118.7">29</text>
<text x="210" y="114.9">6</text>
<text x="14.5" y="125.7">D</text>
<text x="133.2" y="123.3">32</text>
<text x="147.2" y="123.3">31</text>
<text x="263.7" y="125.7">D</text>
<text x="56.9" y="131.5">1</text>
<text x="68.9" y="131.5">2</text>
<text x="133.2" y="127.8">34</text>
<text x="147.2" y="127.8">33</text>
<text x="56.3" y="136.1">3</text>
<text x="68.9" y="136.1">4</text>
<text x="133.2" y="132.4">36</text>
<text x="133.2" y="137">38</text>
<text x="146.6" y="132.4">35</text>
<text x="146.6" y="137">37</text>
<text x="56.3" y="140.6">5</text>
<text x="68.9" y="140.6">6</text>
<text x="133.2" y="141.5">40</text>
<text x="146.6" y="141.5">39</text>
<text x="14.5" y="148.5">C</text>
<text x="56.3" y="149.8">9</text>
<text x="56.3" y="145.2">7</text>
<text x="68.9" y="149.8">10</text>
<text x="68.9" y="145.2">8</text>
<text x="133.2" y="146.1">42</text>
<text x="146.6" y="146.1">41</text>
<text x="263.7" y="148.5">C</text>
<text x="56.3" y="154.4">11</text>
<text x="68.9" y="154.4">12</text>
<text x="133.2" y="150.7">44</text>
<text x="133.2" y="155.3">46</text>
<text x="146.6" y="150.7">43</text>
<text x="146.6" y="155.3">45</text>
<text x="56.3" y="158.9">13</text>
<text x="68.9" y="158.9">14</text>
<text x="133.2" y="159.8">48</text>
<text x="146.6" y="159.8">47</text>
<text x="56.3" y="163.5">15</text>
<text x="68.9" y="163.5">16</text>
<text x="133.2" y="164.4">50</text>
<text x="146.6" y="164.4">49</text>
<text x="14.5" y="171.4">B</text>
<text x="133.2" y="169">52</text>
<text x="133.2" y="173.6">54</text>
<text x="146.6" y="169">51</text>
<text x="146.6" y="173.6">53</text>
<text x="263.7" y="171.4">B</text>
<text x="56.3" y="177.2">1</text>
<text x="68.9" y="177.2">2</text>
<text x="133.2" y="178.1">56</text>
<text x="146.6" y="178.1">55</text>
<text x="56.3" y="181.8">3</text>
<text x="68.9" y="181.8">4</text>
<text x="133.2" y="182.7">58</text>
<text x="146.6" y="182.7">57</text>
<text x="56.3" y="186.4">5</text>
<text x="56.9" y="190.9">7</text>
<text x="69.4" y="190.9">8</text>
<text x="69.4" y="186.4">6</text>
<text x="133.2" y="187.3">60</text>
<text x="133.2" y="191.8">62</text>
<text x="146.6" y="187.3">59</text>
<text x="146.6" y="191.8">61</text>
<text x="14.5" y="194.2">A</text>
<text x="56.9" y="195.5">9</text>
<text x="69.4" y="195.5">10</text>
<text x="133.2" y="196.4">64</text>
<text x="146.6" y="196.4">63</text>
<text x="177.4" y="194.9">TITLE</text>
<text x="263.7" y="194.2">A</text>
<text x="177.4" y="198.4">FILE:</text>
<text x="177.4" y="201.8">PAGE</text>
<text x="196.9" y="201.8">OF</text>
<text x="217.5" y="198.4">REVISION:</text>
<text x="217.5" y="201.8">DRAWN BY:</text>
<text x="24.9" y="204.5">1</text>
<text x="47.8" y="204.5">2</text>
<text x="70.7" y="204.5">3</text>
<text x="93.5" y="204.5">4</text>
<text x="116.4" y="204.5">5</text>
<text x="139.2" y="204.5">6</text>
<text x="162.1" y="204.5">7</text>
<text x="185" y="204.5">8</text>
<text x="207.8" y="204.5">9</text>
<text x="230.2" y="204.5">10</text>
<text x="253" y="204.5">11</text>
</g>
<text font-size="1.4" fill="#231f20" x="239.3" y="207.7">©2012 Ettus Research. All rights reserved.</text>
</svg>
